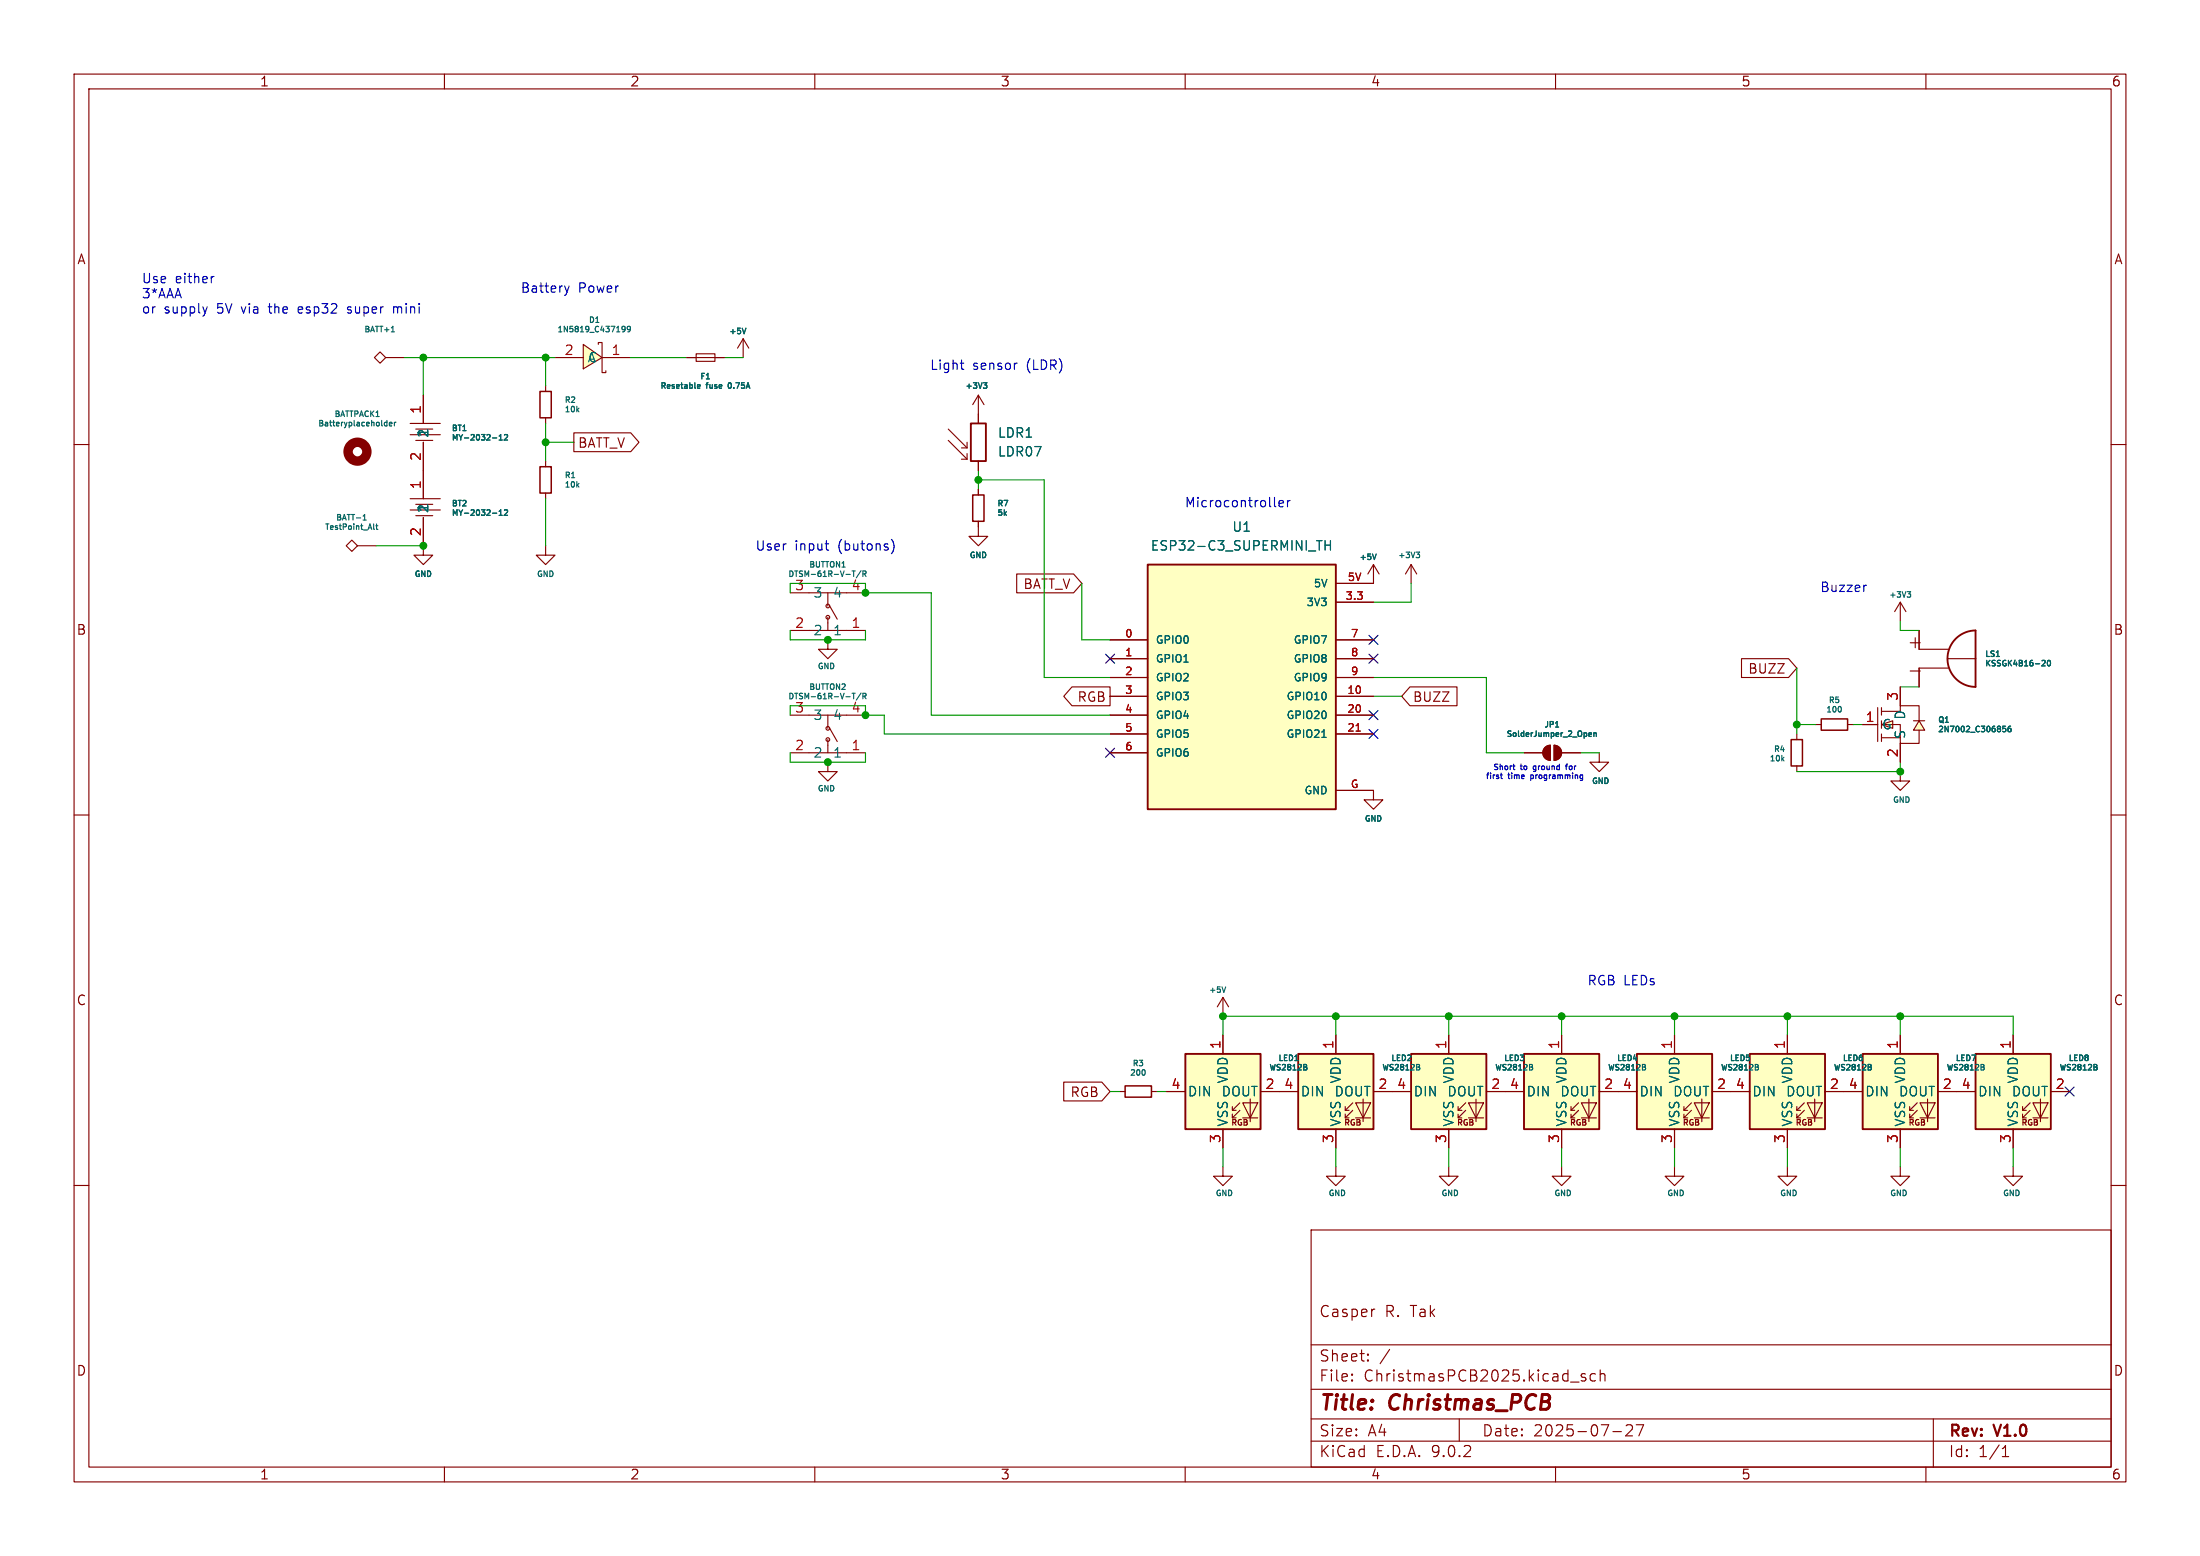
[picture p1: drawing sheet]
<svg xmlns="http://www.w3.org/2000/svg" width="297mm" height="210mm" viewBox="0 0 297 210" stroke-linecap="round" stroke-linejoin="round" font-family="sans-serif">
<g fill="none" stroke="#840000" stroke-width=".15">
<path d="M10 10h277v190h-277zM12 12h273v186h-273zM60 10v2M110 10v2M160 10v2M210 10v2M260 10v2M128 57.9l2.6 2.6M128 59.4l2.6 2.6M130.6 59.7v.8M132.1 53.3v3.9M132.1 53.3l-.8 1.3"/>
<path d="M132.1 53.3l.7 1.3M10 60h2M129.8 60.5h.8M129.8 62h.8M130.6 61.2v.8M132.1 62.2v1.3M285 60h2M106.7 85.1h10.1M106.7 80h10.1M111.8 80v1.8M111.8 83.3v1.8M112 81.8l1 1.8"/>
<path d="M10 110h2M215.9 101.6v1.3h1.3l-1.3 1.2-1.3-1.2h1.3M285 110h2M195.6 157.5v1.3h-1.3l1.3 1.2 1.2-1.2h-1.2M10 160h2M177 166h108v32h-108zM185.5 176.7h.1M285 160h2M60 198v2M110 198v2M160 198v2M177 194.5h108"/>
<path d="M177 191.5h108M177 187.5h108M177 181.5h108M182.5 186.3h.1l-.1 .1M182.5 186.3v.1M182.5 185.5v.1M182.5 185.5h.1l-.1 .1M184.7 183.6v.1M184.7 183.6h-.1l.1 .1M184.7 182.8v.1M184.7 182.8h-.1l.1 .1M187.6 182.1l-1.3 2"/>
<path d="M197 191.5v3M210 198v2M212 186.5h1.2M214 185.5l-.3-.1-.2 .2v.2l.5 .2 .1 .1-.1 .2-.1 .1-.4-.1M215.4 185.5l-.4-.1-.3 .3v.4l.1 .2 .2 .1 .4-.1M216 185.5a.37 .37 0 0 1 .7 .1v.8M216 184.9v1.5M217.7 193.2h1.2M219.5 192.4l.2-.1 .5 .1a.41 .41 0 0 1 .1 .5l-.8 .9h.9M220.9 192.3h1l-.7 1.5M260 198v2M261 191.5v6.5"/>
<path d="M270.3 196.6h.9M270.3 195.5l.4-.4v1.5"/>
<circle cx="111.8" cy="83.3" r=".25"/>
<circle cx="111.8" cy="81.8" r=".25"/>
</g>
<path d="M131.1 57.2h2v5h-2z" fill="none" stroke="#840000" stroke-width=".25"/>
<path d="M132.8 51.7h.4l-.2 .2 .2 .1v.3l-.1 .1h-.2M115 77.1h.5M115.2 77.1v.7M116.2 77l-.6 1M116.5 77.5l.3-.1 .1-.3h-.4v.7M116.7 77.5l.2 .3" fill="none" stroke="#006464" stroke-width=".15"/>
<path d="M175.3 142.2h10.1v10.2h-10.1z" fill="#ffffc2"/>
<path d="M180.3 139.7v2.5M172.7 147.3h2.6M180.3 157.5v1.3h-1.2l1.2 1.2 1.3-1.2h-1.3M180.3 152.4v2.5M181.6 149.9h.5M181.6 150.9h.5M182.6 148.8l-1 1.1v-.5M182.6 149.9l-1 1v-.5M183 148.8h2l-1 2.1zM183 150.9h2M184 148.3v3.1M185.4 147.3h2.6" fill="none" stroke="#840000" stroke-width=".15"/>
<path d="M175.3 142.2h10.1v10.2h-10.1z" fill="none" stroke="#840000" stroke-width=".25"/>
<path d="M191.5 143.7l.1 .1-.1 .2 .1 .1 .1 .2-.2 .1h-.3" fill="none" stroke="#006464" stroke-width=".15"/>
<path d="M190.5 142.2h10.2v10.2h-10.2z" fill="#ffffc2"/>
<path d="M195.6 139.7v2.5M188 147.3h2.5M195.6 152.4v2.5M196.8 149.9h.6M196.8 150.9h.6M197.9 148.8l-1.1 1.1v-.5M197.9 149.9l-1.1 1v-.5M198.2 148.8h2.1l-1 2.1zM198.2 150.9h2.1M199.3 148.3v3.1M200.7 147.3h2.5" fill="none" stroke="#840000" stroke-width=".15"/>
<path d="M190.5 142.2h10.2v10.2h-10.2z" fill="none" stroke="#840000" stroke-width=".25"/>
<path d="M206.7 143.7l.2 .1-.2 .2 .2 .1v.2l-.1 .1h-.3" fill="none" stroke="#006464" stroke-width=".15"/>
<path d="M160 142.2h10.2v10.2h-10.2z" fill="#ffffc2"/>
<g fill="none" stroke="#840000" stroke-width=".15">
<path d="M165.1 139.7v2.5M151.1 147.3h.8M155.4 147.3h.8M157.5 147.3h2.5M165.1 157.5v1.3h-1.3l1.3 1.2 1.3-1.2h-1.3M165.1 152.4v2.5M166.4 149.9h.5M166.4 150.9h.5M167.4 148.8l-1 1.1v-.5M167.4 149.9l-1 1v-.5M167.8 148.8h2l-1 2.1zM167.8 150.9h2"/>
<path d="M168.8 148.3v3.1M170.2 147.3h2.5"/>
</g>
<path d="M160 142.2h10.2v10.2h-10.2z" fill="none" stroke="#840000" stroke-width=".25"/>
<path d="M154.5 144.4l.1 .3-.1 .4M176.3 143.7l.1 .1-.1 .2 .1 .1v.2l-.1 .1h-.3" fill="none" stroke="#006464" stroke-width=".15"/>
<path d="M151.9 146.6h3.5v1.5h-3.5z" fill="none" stroke="#840000" stroke-width=".2"/>
<path d="M205.7 142.2h10.2v10.2h-10.2z" fill="#ffffc2"/>
<g fill="none" stroke="#840000" stroke-width=".15">
<path d="M106.7 96.5h10.1M111.8 86.4v1.2h-1.3l1.3 1.3 1.2-1.3h-1.2M111.8 96.5v1.8M111.8 99.8v1.8M112 98.3l1 1.8M106.7 101.6h10.1M111.8 102.9v1.2h-1.3l1.3 1.3 1.2-1.3h-1.2M205.7 101.6h2.6M208.6 100.9l.3-.3h.4v2a1.02 1.02 0 0 1-.9-.6 1.02 1.02 0 0 1 .2-1.1zM209.8 100.6a1.02 1.02 0 0 1 1 1 1.02 1.02 0 0 1-1 1zM210.8 101.6h2.6M165.1 134.6l.8 1.3"/>
<path d="M165.1 134.6l-.8 1.3M165.1 134.6v2.6M210.8 139.7v2.5M203.2 147.3h2.5M210.8 157.5v1.3h-1.3l1.3 1.2 1.3-1.2h-1.3M210.8 152.4v2.5M212.1 149.9h.5M212.1 150.9h.5M213.1 148.8l-1 1.1v-.5M213.1 149.9l-1 1v-.5M213.5 148.8h2l-1 2.1zM213.5 150.9h2"/>
<path d="M214.5 148.3v3.1M215.9 147.3h2.5"/>
<circle cx="111.8" cy="99.8" r=".25"/>
<circle cx="111.8" cy="98.3" r=".25"/>
</g>
<path d="M205.7 142.2h10.2v10.2h-10.2z" fill="none" stroke="#840000" stroke-width=".25"/>
<path d="M115 93.6h.5M115.2 93.6v.7M116.2 93.5l-.6 1M116.5 94l.3-.1 .1-.3h-.4v.7M116.7 94l.2 .3M210 98.1h.4M214.5 99.1h.4l-.1-.2h-.2l-.1 .1v.4h.3M215.2 99l.3-.1v.5M215.2 98.9v.5M165.5 133.2l-.3 .7M222 143.7l.1 .1-.1 .2 .1 .1 .1 .2-.2 .1h-.3" fill="none" stroke="#006464" stroke-width=".15"/>
<g fill="#840000" stroke="#840000" stroke-width=".15">
<path d="M209.8 100.6a1.02 1.02 0 0 1 1 1 1.02 1.02 0 0 1-1 1z"/>
<path d="M208.6 100.9l.3-.3h.4v2a1.02 1.02 0 0 1-.9-.6 1.02 1.02 0 0 1 .2-1.1z"/>
</g>
<path d="M251.5 142.2h10.1v10.2h-10.1z" fill="#ffffc2"/>
<path d="M256.5 139.7v2.5M248.9 147.3h2.6M256.5 152.4v2.5M257.8 149.9h.5M257.8 150.9h.5M258.8 148.8l-1 1.1v-.5M258.8 149.9l-1 1v-.5M259.2 148.8h2l-1 2.1zM259.2 150.9h2M260.2 148.3v3.1M261.6 147.3h2.6" fill="none" stroke="#840000" stroke-width=".15"/>
<path d="M251.5 142.2h10.1v10.2h-10.1z" fill="none" stroke="#840000" stroke-width=".25"/>
<path d="M267.7 143.7l.1 .1-.1 .2 .1 .1 .1 .2-.2 .1h-.3" fill="none" stroke="#006464" stroke-width=".15"/>
<path d="M266.7 142.2h10.2v10.2h-10.2z" fill="#ffffc2"/>
<g fill="none" stroke="#840000" stroke-width=".15">
<path d="M256.5 104.1v1.3h1.3l-1.3 1.3-1.2-1.3h1.2M271.8 139.7v2.5M256.5 157.5v1.3h-1.2l1.2 1.2 1.3-1.2h-1.3M264.2 147.3h2.5M271.8 157.5v1.3h-1.3l1.3 1.2 1.2-1.2h-1.2M271.8 152.4v2.5M273 149.9h.6M273 150.9h.6M274.1 148.8l-1.1 1.1v-.5M274.1 149.9l-1.1 1v-.5M274.4 148.8h2.1l-1 2.1zM274.4 150.9h2.1"/>
<path d="M275.5 148.3v3.1M276.9 147.3h2.5"/>
</g>
<path d="M266.7 142.2h10.2v10.2h-10.2z" fill="none" stroke="#840000" stroke-width=".25"/>
<path d="M282.9 143.7l.2 .1-.2 .2 .2 .1v.2l-.1 .1h-.3" fill="none" stroke="#006464" stroke-width=".15"/>
<path d="M221 142.2h10.1v10.2h-10.1z" fill="#ffffc2"/>
<g fill="none" stroke="#840000" stroke-width=".15">
<path d="M245.1 97.8h.8M249.4 97.8h.8M226.1 139.7v2.5M218.4 147.3h2.6M226.1 157.5v1.3h-1.3l1.3 1.2 1.2-1.2h-1.2M226.1 152.4v2.5M227.3 149.9h.5M227.3 150.9h.5M228.3 148.8l-1 1.1v-.5M228.3 149.9l-1 1v-.5M228.7 148.8h2.1l-1.1 2.1zM228.7 150.9h2.1"/>
<path d="M229.7 148.3v3.1M231.1 147.3h2.6M241.3 157.5v1.3h-1.3l1.3 1.2 1.3-1.2h-1.3"/>
</g>
<path d="M221 142.2h10.1v10.2h-10.1z" fill="none" stroke="#840000" stroke-width=".25"/>
<path d="M248.5 95.4l.1 .2-.1 .5M237.2 143.7l.2 .1-.2 .2 .2 .1v.2l-.1 .1h-.3" fill="none" stroke="#006464" stroke-width=".15"/>
<path d="M245.9 97h3.5v1.6h-3.5z" fill="none" stroke="#840000" stroke-width=".2"/>
<path d="M236.2 142.2h10.2v10.2h-10.2z" fill="#ffffc2"/>
<g fill="none" stroke="#840000" stroke-width=".15">
<path d="M242.6 99.1v.7M242.6 103.4v.7M241.3 139.7v2.5M233.7 147.3h2.5M241.3 152.4v2.5M242.6 149.9h.5M242.6 150.9h.5M243.6 148.8l-1 1.1v-.5M243.6 149.9l-1 1v-.5M244 148.8h2l-1 2.1zM244 150.9h2M245 148.3v3.1"/>
<path d="M246.4 147.3h2.5"/>
</g>
<path d="M236.2 142.2h10.2v10.2h-10.2z" fill="none" stroke="#840000" stroke-width=".25"/>
<path d="M252.5 143.7l.1 .1-.1 .2 .1 .1v.2l-.1 .1h-.3" fill="none" stroke="#006464" stroke-width=".15"/>
<path d="M241.8 99.8h1.5v3.6h-1.5z" fill="none" stroke="#840000" stroke-width=".2"/>
<path d="M259.1 97.3l.7 1.3h-1.5z" fill="#ffffc2"/>
<g fill="none" stroke="#840000" stroke-width=".15">
<path d="M50.5 48.3l.8-.8 .8 .8-.8 .7zM52.1 48.3h2.5M73.7 52.1v.7M73.7 56.4v.8M132.1 66v.8M132.1 70.4v.7M251.5 97.8h2M253.5 95.5v4.6M254 96h2.5v-.7h2.6v2M254 97.8h2.5v2.5h2.6v-1.7M254 95.5v1M254 99.1v1"/>
<path d="M254 99.6h2.5M256.5 81.3v2.5M256.5 92.7v2.6M256.5 81.3l-.7 1.3M256.5 81.3l.8 1.3M257.9 90.6h1.3M258.3 97.3h1.5M259.1 97.3l.7 1.3h-1.5zM259.1 85.1v2.5h3.9M262.9 88.9h3.8M263 90.2h-3.9v2.5M185.4 106.7v1.3h1.3l-1.3 1.2-1.3-1.2h1.3"/>
<path d="M256.5 100.3v2.6"/>
</g>
<path d="M52.8 44.8h.5M257.5 79.9h.4l-.2 .2 .2 .1v.3l-.1 .1h-.2M269.5 88.6h.4M270.8 98h-.4v.4l.3-.1 .1 .4-.2 .1-.2-.1M271.4 98h-.2l-.1 .2v.4l.1 .2 .3-.1-.1-.4h-.2l-.1 .1M275.7 89.2l.3-.1 .1 .2-.5 .6h.5M276.5 89.2l.1-.1a.4 .4 0 0 1 .2 .4 .4 .4 0 0 1-.2 .4l-.2-.3z" fill="none" stroke="#006464" stroke-width=".15"/>
<path d="M264 86.2a3.8 3.8 0 0 1 2.7-1.1v7.6a3.8 3.8 0 0 1-3.5-2.3 3.8 3.8 0 0 1 .8-4.2z" fill="none" stroke="#840000" stroke-width=".25"/>
<path d="M72.9 52.8h1.5v3.6h-1.5zM131.3 66.8h1.5v3.6h-1.5z" fill="none" stroke="#840000" stroke-width=".2"/>
<path d="M154.9 76.2h25.4v33h-25.4z" fill="#ffffc2"/>
<path d="M154.9 76.2h25.4v33h-25.4z" fill="none" stroke="#840000" stroke-width=".25"/>
<g fill="none" stroke="#840000" stroke-width=".15">
<path d="M46.7 73.7l.8-.8 .8 .8-.8 .7zM48.3 73.7h2.5M57.1 73.7v1.2h1.3l-1.3 1.3-1.2-1.3h1.2M73.7 62.2v.8M73.7 66.5v.8M180.3 78.7h5.1M149.9 86.4h5M149.9 88.9h5M149.9 91.4h5M149.9 94h5M149.9 96.5h5M149.9 99.1h5"/>
<path d="M180.3 86.4h5.1M180.3 88.9h5.1M180.3 91.4h5.1M180.3 94h5.1M180.3 96.5h5.1M180.3 99.1h5.1M180.3 81.3h5.1M149.9 101.6h5M180.3 106.7h5.1"/>
</g>
<g fill="none" stroke="#006464" stroke-width=".15">
<path d="M51.9 57.3l.1 .2h.2M52.2 56.7v.8M52.2 57h-.2l-.1 .1M52.6 57.2h.3v-.2h-.2l-.1 .1v.4h.3M53.2 57v.5M53.5 57l-.3 .1M49 70.2h.4M49 69.7l.2-.3v.8M50.4 70.7v.7l.2 .1M50.7 71h.3M50.8 70.7v.7l.2 .1M177.7 73h.8"/>
<path d="M178.9 73v1.2M178.9 73.6h.7M179.6 73v1.2M178.4 99.5h.6"/>
</g>
<path d="M183.1 98.7h.6" fill="none" stroke="#a90000" stroke-width=".15"/>
<path d="M72.9 63h1.5v3.5h-1.5z" fill="none" stroke="#840000" stroke-width=".2"/>
<circle cx="48.3" cy="61" r="1.27" fill="none" stroke="#840000" stroke-width="1.3"/>
<path d="M78.7 46.5l2.6 1.8-2.6 1.5z" fill="#ffffc2"/>
<g fill="none" stroke="#840000" stroke-width=".15">
<path d="M55.4 57.2h4M55.4 58.7h4M56.1 57.9h2.3M56.1 59.4h2.3M57.1 53.3v3.9M57.1 59.7v7.6M74.9 48.3h3.8M77.5 58.4h7.7l1.1 1.3-1.1 1.3h-7.7zM78.7 46.5l2.6 1.8-2.6 1.5zM80.8 46.5v-.3h.5v4.1h.5v-.3M81.3 48.3h3.8M92.7 48.3h5.1"/>
<path d="M94 47.8h2.5v1h-2.5zM100.3 45.7l.8 1.3M100.3 45.7l-.7 1.3M100.3 45.7v2.6M132.1 55.9v1.3M55.4 67.3h4M55.4 68.8h4M56.1 68.1h2.3M56.1 69.6h2.3M57.1 69.9v3.8M73.7 73.7v1.2h1.2l-1.2 1.3-1.3-1.3h1.3M132.1 70.4v2h1.2l-1.2 1.3-1.3-1.3h1.3"/>
<path d="M132.1 62.2v1.3M132.1 66v.8M137.3 77.5h7.6l1.1 1.2-1.1 1.3h-7.6zM185.4 76.2l.8 1.3M185.4 76.2l-.7 1.3M185.4 76.2v2.5h-5.1M190.5 76.2l-.8 1.3M190.5 76.2l.8 1.3M190.5 76.2v2.5M144.7 92.7h5.2v2.6h-5.2l-1.1-1.3zM149.9 86.4h5M149.9 88.9h5"/>
<path d="M149.9 91.4h5M149.9 94h5M149.9 96.5h5M149.9 99.1h5M180.3 86.4h5.1M180.3 88.9h5.1M180.3 91.4h5.1M180.3 94h5.1M180.3 96.5h5.1M180.3 99.1h5.1M180.3 81.3h5.1M190.3 92.7h6.4v2.6h-6.4l-1.1-1.3z"/>
<path d="M235.1 88.9h6.4l1.1 1.3-1.1 1.2h-6.4zM251.5 97.8h2M256.5 92.7v2.6M259.1 85.1v2.5M259.1 90.2v2.5M149.9 101.6h5M180.3 106.7h5.1M205.7 101.6h2.6M210.8 101.6h2.6M256.5 100.3v2.6M165.1 139.7v2.5M180.3 139.7v2.5"/>
<path d="M195.6 139.7v2.5M210.8 139.7v2.5M226.1 139.7v2.5M241.3 139.7v2.5M256.5 139.7v2.5M271.8 139.7v2.5M143.6 146h5.1l1.2 1.3-1.2 1.3h-5.1zM157.5 147.3h2.5M165.1 152.4v2.5M170.2 147.3h5.1M180.3 152.4v2.5M185.4 147.3h5.1"/>
<path d="M195.6 152.4v2.5M200.7 147.3h5M210.8 152.4v2.5M215.9 147.3h5.1M226.1 152.4v2.5M231.1 147.3h5.1M241.3 152.4v2.5M246.4 147.3h5.1M256.5 152.4v2.5M261.6 147.3h5.1M271.8 152.4v2.5M276.9 147.3h2.5"/>
</g>
<g fill="none" stroke="#006464" stroke-width=".15">
<path d="M66.5 59.1h.6M67.4 59.4h.4M67.4 58.9l.2-.3v.8M68.1 58.7l.3-.1 .1 .3-.4 .5h.4M84.4 44.4l-.2 .1h-.2v-.4l.2-.1 .2 .2v.4l-.2 .2h-.2M85.1 44.4l-.1 .1h-.3v-.4l.3-.1 .1 .2v.4l-.1 .2h-.3M94.2 52.2l.3-.1v-.2h-.2l-.1 .1v.4h.3M100.7 44.3l-.2 .7M132.8 51.7h.4l-.2 .2 .2 .1v.3l-.1 .1h-.2M66.5 69.3h.6M67.4 69l.2-.2v.8M67.4 69.6h.4"/>
<path d="M68.1 68.9l.3-.1 .1 .2-.4 .6h.4M177.7 73h.8M178.9 73v1.2M178.9 73.6h.7M179.6 73v1.2M185.8 74.8l-.3 .7M191.2 74.5h.4l-.2 .3 .2 .1v.2l-.1 .2h-.2M178.4 99.5h.6M210 98.1h.4M214.5 99.1h.4l-.1-.2h-.2l-.1 .1v.4h.3M215.2 99l.3-.1v.5M215.2 98.9v.5"/>
<path d="M269.5 88.6h.4M270.8 98h-.4v.4l.3-.1 .1 .4-.2 .1-.2-.1M271.4 98h-.2l-.1 .2v.4l.1 .2 .3-.1-.1-.4h-.2l-.1 .1M275.7 89.2l.3-.1 .1 .2-.5 .6h.5M276.5 89.2l.1-.1a.4 .4 0 0 1 .2 .4 .4 .4 0 0 1-.2 .4l-.2-.3zM176.3 143.7l.1 .1-.1 .2 .1 .1v.2l-.1 .1h-.3M191.5 143.7l.1 .1-.1 .2 .1 .1 .1 .2-.2 .1h-.3M206.7 143.7l.2 .1-.2 .2 .2 .1v.2l-.1 .1h-.3M222 143.7l.1 .1-.1 .2 .1 .1 .1 .2-.2 .1h-.3M237.2 143.7l.2 .1-.2 .2 .2 .1v.2l-.1 .1h-.3M252.5 143.7l.1 .1-.1 .2 .1 .1v.2l-.1 .1h-.3M267.7 143.7l.1 .1-.1 .2 .1 .1 .1 .2-.2 .1h-.3"/>
<path d="M282.9 143.7l.2 .1-.2 .2 .2 .1v.2l-.1 .1h-.3"/>
</g>
<g fill="none" stroke="#009600" stroke-width=".15">
<path d="M54.6 48.3h20.3M57.1 48.3v5M73.7 48.3v3.8M73.7 57.2v5M73.7 59.7h3.8M85.1 48.3h7.6M97.8 48.3h2.5M50.8 73.7h6.3M73.7 67.3v6.4M132.1 64.8h8.9v26.6h8.9M132.1 63.5v2.5M146 78.7v7.7h3.9"/>
<path d="M190.5 78.7v2.6h-5.1M106.7 80v-1.3h10.1v1.3h8.9v16.5h24.2M106.7 85.1v1.3h10.1v-1.3M106.7 96.5v-1.2h10.1v1.2h2.6v2.6h30.5M185.4 91.4h15.3v10.2h5M185.4 94h3.8M242.6 90.2v8.9M242.6 97.8h2.5M250.2 97.8h1.3M256.5 83.8v1.3h2.6M256.5 92.7h2.6M106.7 101.6v1.3h10.1v-1.3"/>
<path d="M213.4 101.6h2.5M256.5 102.9v1.2h-13.9M165.1 139.7v-2.5h106.7v2.5M180.3 137.2v2.5M195.6 137.2v2.5M210.8 137.2v2.5M226.1 137.2v2.5M241.3 137.2v2.5M256.5 137.2v2.5M149.9 147.3h1.2M156.2 147.3h1.3M165.1 154.9v2.6"/>
<path d="M180.3 154.9v2.6M195.6 154.9v2.6M210.8 154.9v2.6M226.1 154.9v2.6M241.3 154.9v2.6M256.5 154.9v2.6M271.8 154.9v2.6"/>
</g>
<g fill="none" stroke="#000084" stroke-width=".15">
<path d="M149.3 88.3l1.2 1.2M150.5 88.3l-1.2 1.2M184.8 95.9l1.2 1.2M184.8 88.3l1.2 1.2M184.8 98.5l1.2 1.2M184.8 85.8l1.2 1.2M186 95.9l-1.2 1.2M186 88.3l-1.2 1.2M186 98.5l-1.2 1.2M186 85.8l-1.2 1.2M149.3 101l1.2 1.2M150.5 101l-1.2 1.2"/>
<path d="M278.8 146.7l1.2 1.2M280 146.7l-1.2 1.2"/>
</g>
<g fill="none" stroke="#0000c2" stroke-width=".15">
<path d="M28.9 37.3l-.3 .1M76.2 38.6l.3 .8M76.5 39.4l-.1 .4M76.8 38.6l-.3 .8M28 41.4l-.3 .9M40.4 41.4l-.1 .2v.5l.1 .2M40.9 41.7l-.6 .1M46.9 42.2l.4 .1M47.3 41.4l-.3 .1-.1 .1 .1 .2h.3M53.1 41.5l.4-.1 .2 .2M53.1 41.4v.9M129.6 49h.5"/>
<path d="M129.9 49.8l.2 .1M137.2 49h.1M111.4 73.4h.5M111.6 74.2h.3M120.3 72.8a1.46 1.46 0 0 1 0 1.9M172.1 68.2l.1 .2M172.7 68l.6-.1-.1-.3h-.4l-.1 .1v.6h.5M173.8 67.6v.8M174.2 67.6h-.3l-.1 .2M252 79h-.3M202.6 104.6h.2M202.7 104.3v.7l.1 .1"/>
<path d="M204.2 103.4h.3M204.3 103.1v.7l.2 .1M211.3 103.4h.3M211.6 103.1l-.2 .1v.7M213.4 104.6h.3M213.4 105.1h.3M213.7 104.6v.6l-.2 .1h-.2"/>
</g>
<path d="M183.1 98.7h.6" fill="none" stroke="#a90000" stroke-width=".15"/>
<g fill="#009600" stroke="#009600" stroke-width=".15">
<circle cx="57.1" cy="48.3" r=".46"/>
<circle cx="57.1" cy="73.7" r=".46"/>
<circle cx="73.7" cy="48.3" r=".46"/>
<circle cx="111.8" cy="86.4" r=".46"/>
<circle cx="73.7" cy="59.7" r=".46"/>
<circle cx="210.8" cy="137.2" r=".46"/>
<circle cx="195.6" cy="137.2" r=".46"/>
<circle cx="165.1" cy="137.2" r=".46"/>
<circle cx="180.3" cy="137.2" r=".46"/>
<circle cx="226.1" cy="137.2" r=".46"/>
<circle cx="241.3" cy="137.2" r=".46"/>
<circle cx="256.5" cy="137.2" r=".46"/>
<circle cx="256.5" cy="104.1" r=".46"/>
<circle cx="242.6" cy="97.8" r=".46"/>
<circle cx="111.8" cy="102.9" r=".46"/>
<circle cx="116.8" cy="96.5" r=".46"/>
<circle cx="116.8" cy="80" r=".46"/>
<circle cx="132.1" cy="64.8" r=".46"/>
</g>
<g font-size="2.8" fill="#840000">
<text x="178" y="190.9">Title:</text>
<text x="187.7" y="190.9">Christmas_PCB</text>
</g>
<text font-size="2.5" fill="#840000" x="257.4" y="87.7">+</text>
<g font-size="2.1" fill="#840000">
<text x="178" y="178">Casper</text>
<text x="186.9" y="178">R. Tak</text>
<text x="178" y="184">Sheet:</text>
<text x="178" y="186.7">File:</text>
<text x="184.1" y="186.7">ChristmasPCB2025.kicad_sch</text>
<text x="178" y="196.9">KiCad</text>
<text x="178" y="194.1">Size:</text>
<text x="184.7" y="194.1">A4</text>
<text x="185.7" y="196.9">E.D.A.</text>
<text x="193.3" y="196.9">9.0.2</text>
<text x="200" y="194.1">Date:</text>
<text x="207" y="194.1">2025-07-27</text>
<text x="263" y="194.3">Rev:</text>
<text x="263" y="196.9">Id:</text>
<text x="267.1" y="196.9">1/1</text>
<text x="269.4" y="194.3">V1.0</text>
</g>
<g font-size="1.8" fill="#840000">
<text x="35" y="11.9">1</text>
<text x="85" y="11.9">2</text>
<text x="135" y="11.9">3</text>
<text x="185" y="11.9">4</text>
<text x="235" y="11.9">5</text>
<text x="285" y="11.9">6</text>
<text x="10.3" y="35.9">A</text>
<text x="285.3" y="35.9">A</text>
<text x="77.9" y="60.6">BATT_V</text>
<text x="138.1" y="79.7">BATT_V</text>
<text x="10.3" y="85.9">B</text>
<text x="285.3" y="85.9">B</text>
<text x="145.4" y="94.9">RGB</text>
<text x="190.7" y="94.9">BUZZ</text>
<text x="235.9" y="91.1">BUZZ</text>
<text x="10.3" y="135.9">C</text>
<text x="285.3" y="135.9">C</text>
<text x="144.4" y="148.3">RGB</text>
<text x="10.3" y="185.9">D</text>
<text x="285.3" y="185.9">D</text>
<text x="35" y="199.9">1</text>
<text x="85" y="199.9">2</text>
<text x="135" y="199.9">3</text>
<text x="185" y="199.9">4</text>
<text x="235" y="199.9">5</text>
<text x="285" y="199.9">6</text>
</g>
<g font-size="1.8" fill="#0000c2">
<text x="19" y="38.4">Use</text>
<text x="19" y="40.5">3*AAA</text>
<text x="23.7" y="38.4">either</text>
<text x="70.2" y="39.7">Battery</text>
<text x="78.1" y="39.7">Power</text>
<text x="19" y="42.5">or</text>
<text x="22.2" y="42.5">supply</text>
<text x="29.4" y="42.5">5V</text>
<text x="32.9" y="42.5">via</text>
<text x="36.8" y="42.5">the</text>
<text x="40.9" y="42.5">esp32</text>
<text x="47.8" y="42.5">super</text>
<text x="54.2" y="42.5">mini</text>
<text x="125.5" y="50.1">Light</text>
<text x="131.3" y="50.1">sensor</text>
<text x="138.7" y="50.1">(LDR)</text>
<text x="159.9" y="68.7">Microcontroller</text>
<text x="101.9" y="74.5">User</text>
<text x="107.3" y="74.5">input</text>
<text x="113.3" y="74.5">(butons)</text>
<text x="245.6" y="80.1">Buzzer</text>
<text x="214.2" y="133.2">RGB LEDs</text>
</g>
<g font-size="1.8" fill="#a90000">
<text x="76.1" y="48">2</text>
<text x="82.5" y="48">1</text>
<text x="56.9" y="56" transform="rotate(-90 56.9 56)">1</text>
<text x="56.9" y="62.3" transform="rotate(-90 56.9 62.3)">2</text>
<text x="56.9" y="66.1" transform="rotate(-90 56.9 66.1)">1</text>
<text x="56.9" y="72.5" transform="rotate(-90 56.9 72.5)">2</text>
<text x="107.2" y="79.8">3</text>
<text x="114.9" y="79.8">4</text>
<text x="107.2" y="84.8">2</text>
<text x="114.9" y="84.8">1</text>
<text x="256.3" y="94.7" transform="rotate(-90 256.3 94.7)">3</text>
<text x="107.2" y="96.3">3</text>
<text x="107.2" y="101.3">2</text>
<text x="114.9" y="96.3">4</text>
<text x="114.9" y="101.3">1</text>
<text x="251.8" y="97.5">1</text>
<text x="256.3" y="102.3" transform="rotate(-90 256.3 102.3)">2</text>
<text x="164.8" y="141.7" transform="rotate(-90 164.8 141.7)">1</text>
<text x="180.1" y="141.7" transform="rotate(-90 180.1 141.7)">1</text>
<text x="195.3" y="141.7" transform="rotate(-90 195.3 141.7)">1</text>
<text x="210.6" y="141.7" transform="rotate(-90 210.6 141.7)">1</text>
<text x="225.8" y="141.7" transform="rotate(-90 225.8 141.7)">1</text>
<text x="241" y="141.7" transform="rotate(-90 241 141.7)">1</text>
<text x="256.3" y="141.7" transform="rotate(-90 256.3 141.7)">1</text>
<text x="271.5" y="141.7" transform="rotate(-90 271.5 141.7)">1</text>
<text x="158" y="147.1">4</text>
<text x="170.7" y="147.1">2</text>
<text x="173.3" y="147.1">4</text>
<text x="186" y="147.1">2</text>
<text x="188.5" y="147.1">4</text>
<text x="201.2" y="147.1">2</text>
<text x="203.8" y="147.1">4</text>
<text x="216.5" y="147.1">2</text>
<text x="219" y="147.1">4</text>
<text x="231.7" y="147.1">2</text>
<text x="234.2" y="147.1">4</text>
<text x="246.9" y="147.1">2</text>
<text x="249.5" y="147.1">4</text>
<text x="262.2" y="147.1">2</text>
<text x="264.7" y="147.1">4</text>
<text x="277.4" y="147.1">2</text>
<text x="164.8" y="154.4" transform="rotate(-90 164.8 154.4)">3</text>
<text x="180.1" y="154.4" transform="rotate(-90 180.1 154.4)">3</text>
<text x="195.3" y="154.4" transform="rotate(-90 195.3 154.4)">3</text>
<text x="210.6" y="154.4" transform="rotate(-90 210.6 154.4)">3</text>
<text x="225.8" y="154.4" transform="rotate(-90 225.8 154.4)">3</text>
<text x="241" y="154.4" transform="rotate(-90 241 154.4)">3</text>
<text x="256.3" y="154.4" transform="rotate(-90 256.3 154.4)">3</text>
<text x="271.5" y="154.4" transform="rotate(-90 271.5 154.4)">3</text>
</g>
<g font-size="1.8" fill="#006464">
<text x="79.2" y="49.1">A</text>
<text x="58" y="59.1" transform="rotate(-90 58 59.1)">1</text>
<text x="134.6" y="59.3">LDR1</text>
<text x="134.6" y="61.8">LDR07</text>
<text x="58" y="69.2" transform="rotate(-90 58 69.2)">1</text>
<text x="166.3" y="72">U1</text>
<text x="155.3" y="74.5">ESP32-C3_SUPERMINI_TH</text>
<text x="109.7" y="80.9">3</text>
<text x="112.4" y="80.9">4</text>
<text x="109.7" y="86">2</text>
<text x="112.4" y="86">1</text>
<text x="109.7" y="97.4">3</text>
<text x="112.4" y="97.4">4</text>
<text x="254" y="98.7">G</text>
<text x="257.4" y="99.8" transform="rotate(-90 257.4 99.8)">S</text>
<text x="257.4" y="97.2" transform="rotate(-90 257.4 97.2)">D</text>
<text x="109.7" y="102.5">2</text>
<text x="112.4" y="102.5">1</text>
<text x="160.3" y="148.2">DIN</text>
<text x="164.8" y="148.2">DOUT</text>
<text x="166" y="146.3" transform="rotate(-90 166 146.3)">VDD</text>
<text x="175.5" y="148.2">DIN</text>
<text x="180.1" y="148.2">DOUT</text>
<text x="181.2" y="146.3" transform="rotate(-90 181.2 146.3)">VDD</text>
<text x="190.8" y="148.2">DIN</text>
<text x="195.3" y="148.2">DOUT</text>
<text x="196.4" y="146.3" transform="rotate(-90 196.4 146.3)">VDD</text>
<text x="206" y="148.2">DIN</text>
<text x="210.5" y="148.2">DOUT</text>
<text x="211.7" y="146.3" transform="rotate(-90 211.7 146.3)">VDD</text>
<text x="221.2" y="148.2">DIN</text>
<text x="225.8" y="148.2">DOUT</text>
<text x="226.9" y="146.3" transform="rotate(-90 226.9 146.3)">VDD</text>
<text x="236.5" y="148.2">DIN</text>
<text x="241" y="148.2">DOUT</text>
<text x="242.2" y="146.3" transform="rotate(-90 242.2 146.3)">VDD</text>
<text x="251.7" y="148.2">DIN</text>
<text x="256.3" y="148.2">DOUT</text>
<text x="257.4" y="146.3" transform="rotate(-90 257.4 146.3)">VDD</text>
<text x="267" y="148.2">DIN</text>
<text x="271.5" y="148.2">DOUT</text>
<text x="272.6" y="146.3" transform="rotate(-90 272.6 146.3)">VDD</text>
<text x="166" y="152.1" transform="rotate(-90 166 152.1)">VSS</text>
<text x="181.2" y="152.1" transform="rotate(-90 181.2 152.1)">VSS</text>
<text x="196.4" y="152.1" transform="rotate(-90 196.4 152.1)">VSS</text>
<text x="211.7" y="152.1" transform="rotate(-90 211.7 152.1)">VSS</text>
<text x="226.9" y="152.1" transform="rotate(-90 226.9 152.1)">VSS</text>
<text x="242.2" y="152.1" transform="rotate(-90 242.2 152.1)">VSS</text>
<text x="257.4" y="152.1" transform="rotate(-90 257.4 152.1)">VSS</text>
<text x="272.6" y="152.1" transform="rotate(-90 272.6 152.1)">VSS</text>
</g>
<g font-size="1.4" fill="#006464">
<text x="176.3" y="82">3V3</text>
<text x="177.2" y="79.5">5V</text>
<text x="156" y="87.1">GPIO0</text>
<text x="156" y="89.6">GPIO1</text>
<text x="174.5" y="87.1">GPIO7</text>
<text x="174.5" y="89.6">GPIO8</text>
<text x="156" y="92.2">GPIO2</text>
<text x="156" y="94.7">GPIO3</text>
<text x="173.6" y="94.7">GPIO10</text>
<text x="174.5" y="92.2">GPIO9</text>
<text x="156" y="97.3">GPIO4</text>
<text x="156" y="99.8">GPIO5</text>
<text x="173.6" y="97.3">GPIO20</text>
<text x="173.6" y="99.8">GPIO21</text>
<text x="156" y="102.3">GPIO6</text>
<text x="176" y="107.4">GND</text>
</g>
<g font-size="1.4" fill="#a90000">
<text x="181.5" y="81">3.3</text>
<text x="181.8" y="78.5">5V</text>
<text x="151.8" y="86.1">0</text>
<text x="151.8" y="88.6">1</text>
<text x="182.3" y="86.1">7</text>
<text x="182.3" y="88.6">8</text>
<text x="151.8" y="91.2">2</text>
<text x="151.8" y="93.7">3</text>
<text x="181.8" y="93.7">10</text>
<text x="182.3" y="91.2">9</text>
<text x="151.8" y="96.3">4</text>
<text x="151.8" y="98.8">5</text>
<text x="151.8" y="101.3">6</text>
<text x="181.8" y="96.3">20</text>
<text x="181.8" y="98.8">21</text>
<text x="182.2" y="106.4">G</text>
</g>
<g font-size="1.1" fill="#840000">
<text x="166.1" y="152.1">RGB</text>
<text x="181.3" y="152.1">RGB</text>
<text x="196.6" y="152.1">RGB</text>
<text x="211.8" y="152.1">RGB</text>
<text x="227.1" y="152.1">RGB</text>
<text x="242.3" y="152.1">RGB</text>
<text x="257.5" y="152.1">RGB</text>
<text x="272.8" y="152.1">RGB</text>
</g>
<g font-size="1" fill="#006464">
<text x="49.1" y="45.1">BATT+1</text>
<text x="75.1" y="45.1">1N5819_C437199</text>
<text x="79.4" y="43.8">D1</text>
<text x="98.3" y="45.3">+5V</text>
<text x="89" y="52.7">Resetable</text>
<text x="94.4" y="51.4">F1</text>
<text x="95.4" y="52.7">fuse</text>
<text x="98.6" y="52.7">0.75A</text>
<text x="130.2" y="52.7">+3V3</text>
<text x="42.8" y="57.8">Batteryplaceholder</text>
<text x="45" y="56.5">BATTPACK1</text>
<text x="60.9" y="58.4">BT1</text>
<text x="60.9" y="59.7">MY-2032-12</text>
<text x="76.1" y="54.6">R2</text>
<text x="76.1" y="55.8">10k</text>
<text x="76.1" y="64.7">R1</text>
<text x="43.8" y="71.7">TestPoint_Alt</text>
<text x="45.3" y="70.5">BATT-1</text>
<text x="60.9" y="68.5">BT2</text>
<text x="60.9" y="69.8">MY-2032-12</text>
<text x="76.1" y="66">10k</text>
<text x="134.5" y="68.5">R7</text>
<text x="134.5" y="69.8">5k</text>
<text x="109.1" y="76.8">BUTTON1</text>
<text x="130.8" y="75.5">GND</text>
<text x="183.4" y="75.8">+5V</text>
<text x="188.6" y="75.5">+3V3</text>
<text x="55.9" y="78.1">GND</text>
<text x="72.4" y="78.1">GND</text>
<text x="106.3" y="78.1">DTSM-61R-V-T/R</text>
<text x="254.9" y="80.9">+3V3</text>
<text x="267.9" y="88.9">LS1</text>
<text x="106.3" y="94.6">DTSM-61R-V-T/R</text>
<text x="109.1" y="93.3">BUTTON2</text>
<text x="110.3" y="90.5">GND</text>
<text x="246.8" y="95.1">R5</text>
<text x="267.9" y="90.1">KSSGK4B16-20</text>
<text x="203.3" y="99.7">SolderJumper_2_Open</text>
<text x="208.4" y="98.4">JP1</text>
<text x="239.4" y="101.7">R4</text>
<text x="246.4" y="96.4">100</text>
<text x="261.5" y="97.8">Q1</text>
<text x="261.5" y="99">2N7002_C306856</text>
<text x="110.3" y="107">GND</text>
<text x="214.8" y="106">GND</text>
<text x="238.8" y="103">10k</text>
<text x="184.1" y="111.1">GND</text>
<text x="255.4" y="108.6">GND</text>
<text x="163.1" y="134.2">+5V</text>
<text x="172.5" y="143.4">LED1</text>
<text x="187.7" y="143.4">LED2</text>
<text x="202.9" y="143.4">LED3</text>
<text x="218.2" y="143.4">LED4</text>
<text x="233.4" y="143.4">LED5</text>
<text x="248.7" y="143.4">LED6</text>
<text x="263.9" y="143.4">LED7</text>
<text x="279.1" y="143.4">LED8</text>
<text x="152.4" y="145.4">200</text>
<text x="152.8" y="144.1">R3</text>
<text x="171.2" y="144.7">WS2812B</text>
<text x="186.5" y="144.7">WS2812B</text>
<text x="201.7" y="144.7">WS2812B</text>
<text x="217" y="144.7">WS2812B</text>
<text x="232.2" y="144.7">WS2812B</text>
<text x="247.4" y="144.7">WS2812B</text>
<text x="262.7" y="144.7">WS2812B</text>
<text x="277.9" y="144.7">WS2812B</text>
<text x="164" y="161.6">GND</text>
<text x="179.2" y="161.6">GND</text>
<text x="194.5" y="161.6">GND</text>
<text x="209.7" y="161.6">GND</text>
<text x="225" y="161.6">GND</text>
<text x="240.2" y="161.6">GND</text>
<text x="255.1" y="161.6">GND</text>
<text x="270.3" y="161.6">GND</text>
</g>
<g font-size="1" fill="#0000c2">
<text x="200.5" y="105.4">first</text>
<text x="201.5" y="104.1">Short</text>
<text x="203.6" y="105.4">time</text>
<text x="205.3" y="104.1">to</text>
<text x="206.9" y="105.4">programming</text>
<text x="207.3" y="104.1">ground</text>
<text x="212" y="104.1">for</text>
</g>
</svg>
